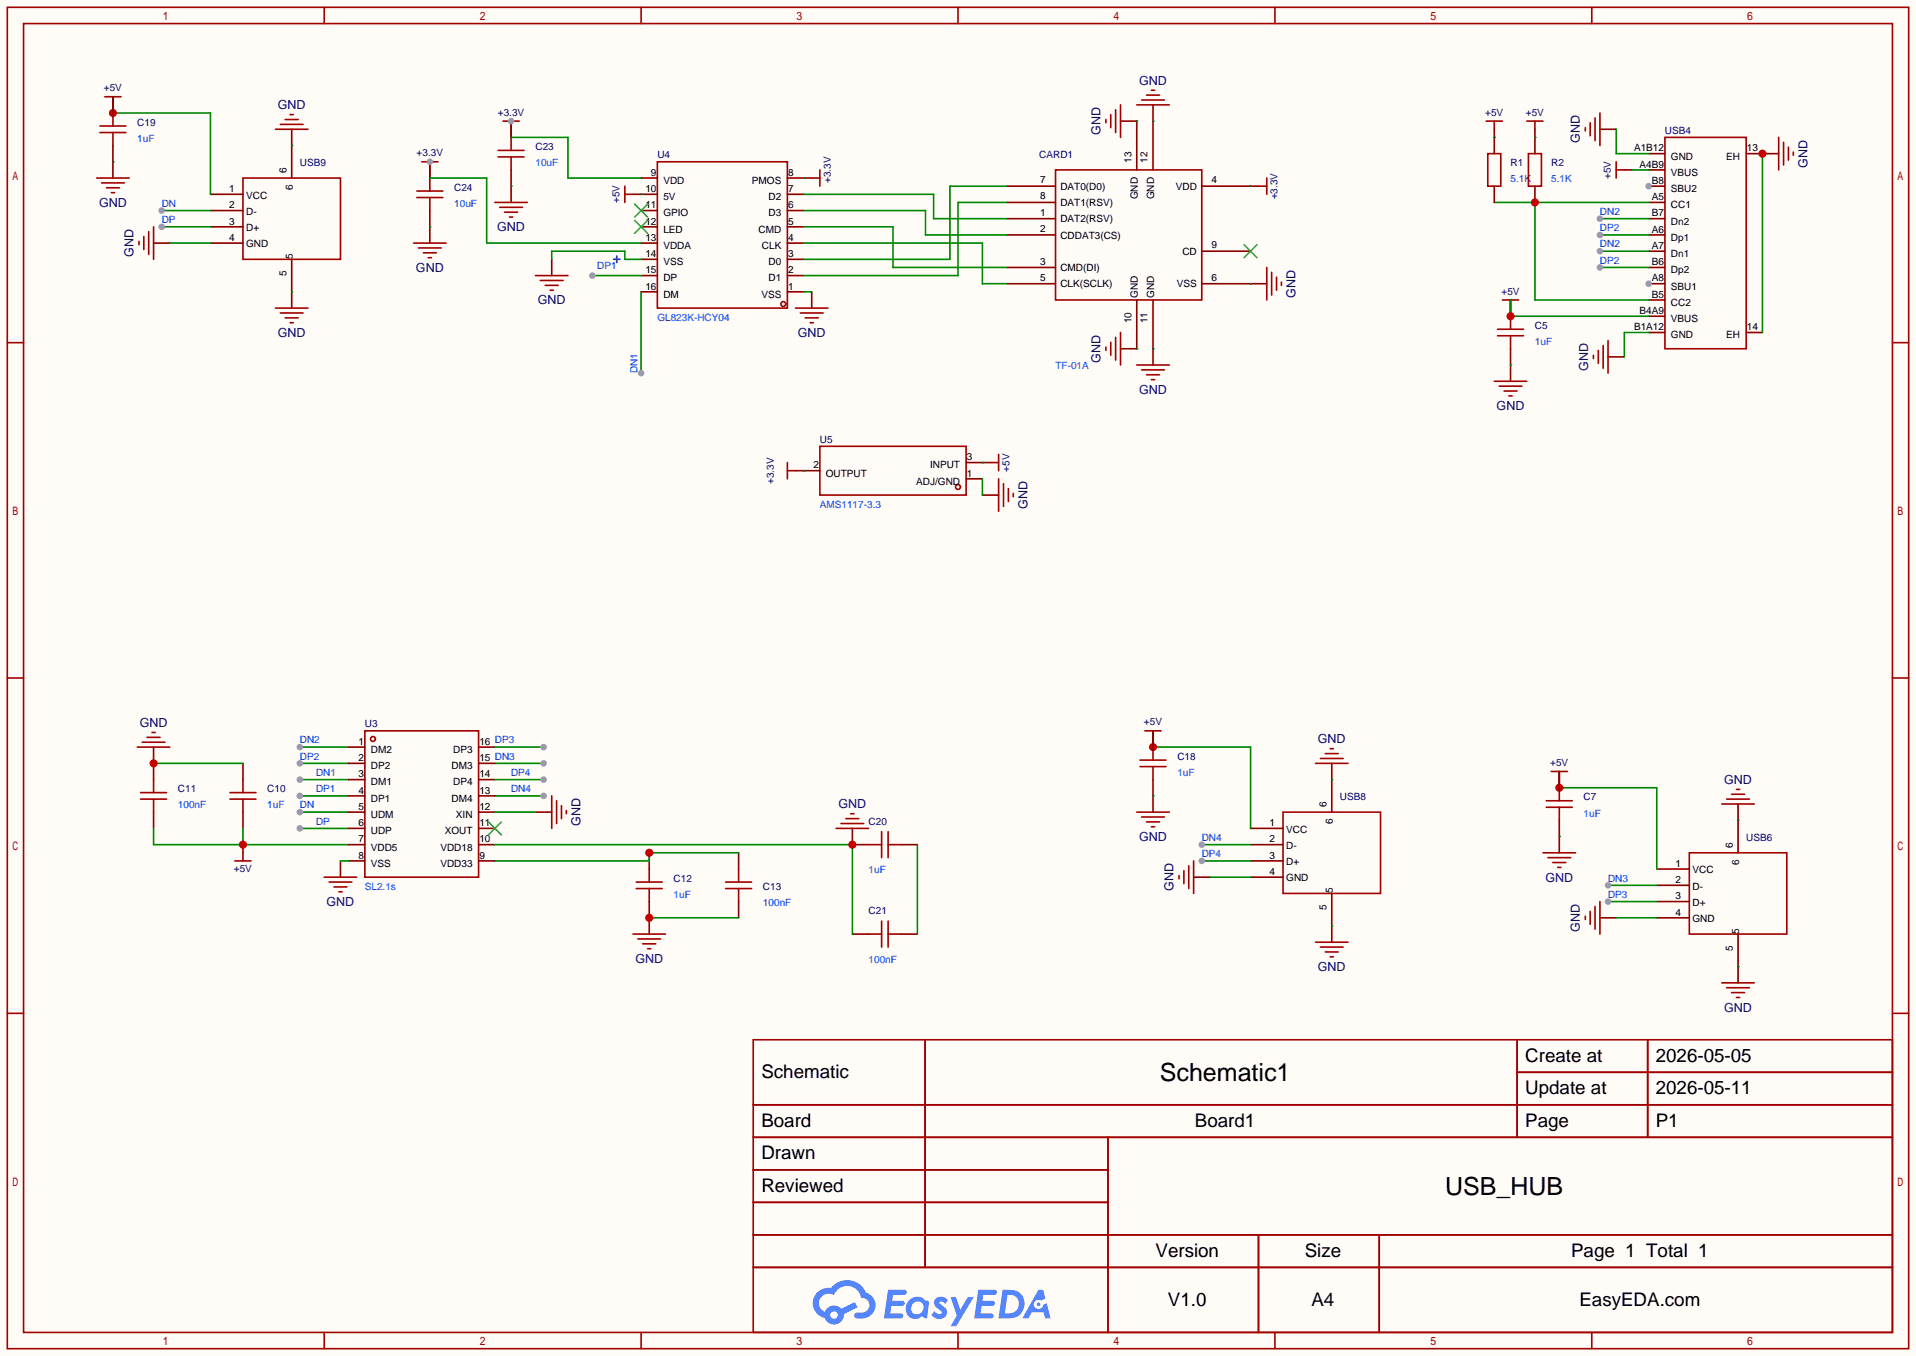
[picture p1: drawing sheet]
<svg xmlns="http://www.w3.org/2000/svg" width="299mm" height="212mm" viewBox="0 0 299 212" stroke-linecap="round" stroke-linejoin="round" font-family="sans-serif">
<path d="M0 0h299.5v211.8h-299.5z" fill="#fffcf7"/>
<g fill="none" stroke="#a10000" stroke-width=".25">
<path d="M1.1 1.1h297.2v209.6h-297.2zM3.7 3.7h292.1v204.5h-292.1zM50.7 1.1v2.6M100.2 1.1v2.6M149.7 1.1v2.6M199.3 1.1v2.6M248.8 1.1v2.6M1.1 53.5h2.6M295.8 53.5h2.5M1.1 105.9h2.6M295.8 105.9h2.5M1.1 158.3h2.6"/>
<path d="M295.8 158.3h2.5M117.7 162.4h178.1v45.8h-178.1zM117.7 172.6h178.1M117.7 177.7h178.1M144.6 162.4v35.6M173.2 177.7v30.5M237.1 162.4v15.3M237.1 167.5h58.7M257.5 162.4v15.3M117.7 182.8h55.5M117.7 192.9h178.1M117.7 187.8h55.5"/>
<path d="M117.7 198h178.1M196.7 192.9v15.3M215.6 192.9v15.3M50.7 208.2v2.5M100.2 208.2v2.5M149.7 208.2v2.5M199.3 208.2v2.5M248.8 208.2v2.5"/>
</g>
<g fill="#5487ff">
<path d="M146.3 202.8a1.3 1.3 0 0 1 1.8 .3l-.4 .6a.54 .54 0 0 0-.9-.2l.1 .1a2.32 2.32 0 0 1 1.1 1.4 1.36 1.36 0 0 1-1.1 1.1 1.36 1.36 0 0 1-1.4-.7l.6-.6a.7 .7 0 0 0 1.1 .3l-.1-.3a1.6 1.6 0 0 1-1.1-1.6z"/>
<path d="M148.6 202.7h.8l.7 1.9 1.2-1.9h.9l-2.7 4.5h-.9l.9-1.7z"/>
<path d="M138.8 201.5h1.6a1.31 1.31 0 0 1 1.3 .2 .4 .4 0 0 1-.4 .6h-1.7l-.2 .9h1.7a.4 .4 0 0 1 .3 .4 .4 .4 0 0 1-.4 .4h-1.7l-.1 1.2h.8a1.23 1.23 0 0 1 1.1 .2 .39 .39 0 0 1-.3 .6h-2.6z"/>
<path d="M152.9 201.5h1.6a1.32 1.32 0 0 1 1.3 .2 .39 .39 0 0 1-.4 .6h-1.7l-.2 .9h1.7a.4 .4 0 0 1 .3 .4 .4 .4 0 0 1-.4 .4h-1.7l-.1 1.2h.8a1.23 1.23 0 0 1 1.1 .2 .39 .39 0 0 1-.3 .6h-2.6z"/>
<path d="M162.3 201.5h.7l.4 1.3-.7 .4a.75 .75 0 0 0-1.1 .3 .75 .75 0 0 0 .5 1 .75 .75 0 0 0 1-.6l.5-.3 .6 2.4h-.8l-.3-1h-1.8l-.6 1h-.9z"/>
<path d="M156.7 201.5l-.6 4.5h1.4a2.27 2.27 0 0 0 2.5-1.7 2.27 2.27 0 0 0-1.3-2.7zM157.5 202.3a1.5 1.5 0 0 1 1.8 1.5 1.5 1.5 0 0 1-2 1.4h-.2z"/>
<path d="M142.1 203.1a1.62 1.62 0 0 0-.4 2.1 1.62 1.62 0 0 0 2.1 .7l.3-.3 .4 .3 .4 .1 .3-2.5-.2-.3h-.1a.57 .57 0 0 1-.6-.4 1.73 1.73 0 0 0-2.2 .3zM142.7 203.6a.96 .96 0 0 1 1.5 0 .96 .96 0 0 1-.2 1.5 .95 .95 0 0 1-1.4-.1 .95 .95 0 0 1 .1-1.4z"/>
<path d="M127.8 201.9a2.37 2.37 0 0 0 1.1 4 1.54 1.54 0 0 0 1.8 1 1.54 1.54 0 0 0 1.2-1.6l2.2-1.1-.5-.8-2.1 1.1a1.57 1.57 0 0 0-2.6 .4 1.5 1.5 0 0 1-.7-2.1 1.5 1.5 0 0 1 2.1-.5 2.23 2.23 0 0 1 2.3-1.4 2.23 2.23 0 0 1 2 1.8 1.16 1.16 0 0 1 1.3 1.1 1.16 1.16 0 0 1-1.1 1.3h-.7a.47 .47 0 0 0-.6 .3 .47 .47 0 0 0 .5 .6 2.23 2.23 0 0 0 2.2-.7 2.23 2.23 0 0 0 .4-2.3 2.16 2.16 0 0 0-1.3-1.1 3.2 3.2 0 0 0-5.4-.7h-.4a2.55 2.55 0 0 0-1.7 .7zM129.8 205.4a.58 .58 0 0 1 1.1 0 .58 .58 0 0 1-1.1 0z"/>
<circle cx="162.3" cy="203.8" r=".28"/>
</g>
<path d="M260.2 21.5h12.7v33h-12.7z" fill="none" stroke="#a10000" stroke-width=".25"/>
<path d="M257.7 24h2.5M257.7 26.5h2.5M257.7 29.1h2.5" fill="none" stroke="#870000" stroke-width=".25"/>
<circle cx="257.7" cy="29.1" r=".51" fill="#999"/>
<path d="M257.7 31.6h2.5M257.7 34.2h2.5M257.7 36.7h2.5M257.7 39.2h2.5M257.7 41.8h2.5M257.7 44.3h2.5" fill="none" stroke="#870000" stroke-width=".25"/>
<circle cx="257.7" cy="44.3" r=".51" fill="#999"/>
<path d="M272.9 24h2.6M257.7 46.9h2.5M257.7 49.4h2.5M257.7 51.9h2.5M272.9 51.9h2.6M259 138.3h5M259 135.8h5M271.7 128.1v5.1M259 143.4h5M259 140.8h5M271.7 145.9v5.1" fill="none" stroke="#870000" stroke-width=".25"/>
<path d="M264 133.2h15.3v12.7h-15.3z" fill="none" stroke="#a10000" stroke-width=".25"/>
<path d="M46.9 129.4h7.6" fill="none" stroke="#008700" stroke-width=".25"/>
<circle cx="46.9" cy="129.4" r=".51" fill="#999"/>
<path d="M46.9 126.9h7.6" fill="none" stroke="#008700" stroke-width=".25"/>
<circle cx="46.9" cy="126.9" r=".51" fill="#999"/>
<path d="M77.3 124.3h7.7" fill="none" stroke="#008700" stroke-width=".25"/>
<circle cx="85" cy="124.3" r=".51" fill="#999"/>
<path d="M46.9 121.8h7.6" fill="none" stroke="#008700" stroke-width=".25"/>
<circle cx="46.9" cy="121.8" r=".51" fill="#999"/>
<path d="M46.9 124.3h7.6" fill="none" stroke="#008700" stroke-width=".25"/>
<circle cx="46.9" cy="124.3" r=".51" fill="#999"/>
<path d="M77.3 119.3h7.7" fill="none" stroke="#008700" stroke-width=".25"/>
<circle cx="85" cy="119.3" r=".51" fill="#999"/>
<path d="M46.9 116.7h7.6" fill="none" stroke="#008700" stroke-width=".25"/>
<circle cx="46.9" cy="116.7" r=".51" fill="#999"/>
<path d="M46.9 119.3h7.6" fill="none" stroke="#008700" stroke-width=".25"/>
<circle cx="46.9" cy="119.3" r=".51" fill="#999"/>
<path d="M250.1 41.8h7.6" fill="none" stroke="#008700" stroke-width=".25"/>
<circle cx="250.1" cy="41.8" r=".51" fill="#999"/>
<path d="M250.1 39.2h7.6" fill="none" stroke="#008700" stroke-width=".25"/>
<circle cx="250.1" cy="39.2" r=".51" fill="#999"/>
<path d="M250.1 36.7h7.6" fill="none" stroke="#008700" stroke-width=".25"/>
<circle cx="250.1" cy="36.7" r=".51" fill="#999"/>
<path d="M250.1 34.2h7.6" fill="none" stroke="#008700" stroke-width=".25"/>
<circle cx="250.1" cy="34.2" r=".51" fill="#999"/>
<path d="M251.3 140.8h7.7" fill="none" stroke="#008700" stroke-width=".25"/>
<circle cx="251.3" cy="140.8" r=".51" fill="#999"/>
<path d="M251.3 138.3h7.7" fill="none" stroke="#008700" stroke-width=".25"/>
<circle cx="251.3" cy="138.3" r=".51" fill="#999"/>
<path d="M250.1 20.2h2.5M275.5 24h2.5M251.3 55.8h2.6" fill="none" stroke="#870000" stroke-width=".25"/>
<path d="M247.8 19.9v.5M248.5 19.2v2M249.3 18.4v3.6M250.1 17.7v5M249 55.5v.5M249.8 54.7v2.1M250.6 54v3.5M251.3 53.2v5.1" fill="none" stroke="#a10000" stroke-width=".25"/>
<path d="M252.6 20.2v3.8h5.1M275.5 24v27.9M257.7 51.9h-3.8v3.9" fill="none" stroke="#008700" stroke-width=".25"/>
<circle cx="275.5" cy="24" r=".63" fill="#c00"/>
<g fill="none" stroke="#a10000" stroke-width=".25">
<path d="M252.6 25.3v2.5M252.6 26.5h1.3M278 21.5v5M278.8 22.2v3.6M279.5 23v2M280.3 23.7v.6M234.1 51.4h4M234.1 52.5h4M234.8 46.9h2.6M236.1 46.9v1.2M236.1 49.4v2M236.1 52.5v2"/>
<path d="M247.8 143.1v.5M248.5 142.4v2M249.3 141.6v3.6M250.1 140.8v5.1"/>
</g>
<path d="M253.9 26.5h1.2M236.1 46.9v2.5M236.1 54.5v2.5M250.1 143.4h2.5" fill="none" stroke="#870000" stroke-width=".25"/>
<path d="M255.1 26.5h2.6M236.1 46.9v2.5h21.6M252.6 143.4h6.4" fill="none" stroke="#008700" stroke-width=".25"/>
<circle cx="236.1" cy="49.4" r=".63" fill="#c00"/>
<path d="M233.6 20.2v1.3M239.9 20.2v1.3M236.1 57v2.6M243.7 121.8v1.3M271.7 125.6v2.5M271.7 151v2.5" fill="none" stroke="#870000" stroke-width=".25"/>
<g fill="none" stroke="#a10000" stroke-width=".25">
<path d="M232.3 18.9h2.5M233.6 18.9v1.3M238.6 18.9h2.6M239.9 18.9v1.3M233.6 59.6h5M234.3 60.3h3.6M235.1 61.1h2M235.8 61.8h.5M269.1 125.6h5.1M269.9 124.8h3.5M270.6 124.1h2.1M271.4 123.3h.5"/>
<path d="M269.1 153.5h5.1M269.9 154.3h3.5M270.6 155.1h2.1M271.4 155.8h.5"/>
</g>
<path d="M233.6 31.6h24.1M239.9 31.6v15.3h17.8M236.1 57h.1M243.7 120.5v2.6h15.3v12.7M271.7 128.1h.1M271.7 151h.1" fill="none" stroke="#008700" stroke-width=".25"/>
<circle cx="243.7" cy="123.1" r=".63" fill="#c00"/>
<g fill="none" stroke="#a10000" stroke-width=".25">
<path d="M21.5 116.7h5M22.2 116h3.6M23 115.2h2M23.7 114.4h.6M22 124.8h4M22 123.8h4M24 121.8v2M24 124.8v2.1M35.9 124.8h4.1M35.9 123.8h4.1M38 121.8v2M38 124.8v2.1"/>
<path d="M241.2 133.2h5.1M241.7 125.1h4M241.7 126.1h4M241.9 134h3.6M242.4 120.5h2.6M242.7 134.7h2M243.5 135.5h.5M243.7 120.5v1.3M243.7 123.1v2M243.7 126.1v2"/>
</g>
<path d="M24 116.7v5.1M38 119.3v2.5M24 126.9v2.5M38 126.9v2.5M243.7 120.5v2.6M243.7 128.1v5.1" fill="none" stroke="#870000" stroke-width=".25"/>
<path d="M24 119.3h14M243.7 130.7h.1" fill="none" stroke="#008700" stroke-width=".25"/>
<circle cx="24" cy="119.3" r=".63" fill="#c00"/>
<path d="M101.5 133.2v2.6M115.4 133.2v2.6M101.5 140.8v5.1M115.4 140.8v2.6" fill="none" stroke="#870000" stroke-width=".25"/>
<path d="M99.4 137.8h4.1M99.4 138.8h4.1M101.5 135.8v2M101.5 138.8v2M113.4 137.8h4.1M113.4 138.8h4.1M115.4 135.8v2M115.4 138.8v2M98.9 145.9h5.1M99.7 146.7h3.6M100.5 147.4h2M101.2 148.2h.5" fill="none" stroke="#a10000" stroke-width=".25"/>
<path d="M101.5 143.4h13.9" fill="none" stroke="#008700" stroke-width=".25"/>
<circle cx="101.5" cy="143.4" r=".63" fill="#c00"/>
<path d="M24 129.4v2.6h30.5M38 129.4v2.6M187.8 134.5h7.7" fill="none" stroke="#008700" stroke-width=".25"/>
<path d="M195.5 137h5M195.5 134.5h5M195.5 132h5M195.5 129.4h5M208.2 121.8v5.1M208.2 139.6v5.1" fill="none" stroke="#870000" stroke-width=".25"/>
<path d="M200.5 126.9h15.3v12.7h-15.3z" fill="none" stroke="#a10000" stroke-width=".25"/>
<circle cx="187.8" cy="134.5" r=".51" fill="#999"/>
<path d="M187.8 132h7.7" fill="none" stroke="#008700" stroke-width=".25"/>
<circle cx="187.8" cy="132" r=".51" fill="#999"/>
<path d="M180.2 115.4v1.3M208.2 119.3v2.5M186.6 137h2.5M208.2 144.7v2.5" fill="none" stroke="#870000" stroke-width=".25"/>
<path d="M205.6 119.3h5.1M206.4 118.5h3.5M207.1 117.7h2.1M207.9 117h.5M184.3 136.8v.5M185 136v2M185.8 135.3v3.5M186.6 134.5v5.1M205.6 147.2h5.1M206.4 148h3.5M207.1 148.7h2.1M207.9 149.5h.5" fill="none" stroke="#a10000" stroke-width=".25"/>
<path d="M180.2 114.2v2.5h15.3v12.7M189.1 137h6.4M208.2 121.8h.1M208.2 144.7h.1" fill="none" stroke="#008700" stroke-width=".25"/>
<circle cx="180.2" cy="116.7" r=".63" fill="#c00"/>
<path d="M38 27.8h15.2v12.7h-15.2zM178.2 118.7h4M178.2 119.8h4M178.9 114.2h2.6M180.2 114.2v1.2M180.2 116.7v2M180.2 119.8v2M177.7 126.9h5.1M178.4 127.6h3.6M179.2 128.4h2M180 129.2h.5" fill="none" stroke="#a10000" stroke-width=".25"/>
<path d="M32.9 38h5.1M32.9 35.4h5.1M32.9 32.9h5.1M32.9 30.4h5.1M45.6 22.7v5.1M45.6 40.5v5.1M180.2 114.2v2.5M180.2 121.8v5.1" fill="none" stroke="#870000" stroke-width=".25"/>
<path d="M25.3 35.4h7.6M180.2 124.3h.1" fill="none" stroke="#008700" stroke-width=".25"/>
<circle cx="25.3" cy="35.4" r=".51" fill="#999"/>
<path d="M25.3 32.9h7.6" fill="none" stroke="#008700" stroke-width=".25"/>
<circle cx="25.3" cy="32.9" r=".51" fill="#999"/>
<path d="M17.7 16.4v1.3M24 38h2.5M45.6 20.2v2.5M45.6 45.6v2.5" fill="none" stroke="#870000" stroke-width=".25"/>
<path d="M43.8 19.4h3.6M44.6 18.7h2M45.3 17.9h.5M21.7 37.7v.5M22.5 37v2M23.2 36.2v3.6M24 35.4v5.1M43.1 20.2h5M43.1 48.1h5M43.8 48.9h3.6M44.6 49.7h2M45.3 50.4h.5" fill="none" stroke="#a10000" stroke-width=".25"/>
<path d="M17.7 15.1v2.6h15.2v12.7M26.5 38h6.4M45.6 22.7h.1M45.6 45.6h.1" fill="none" stroke="#008700" stroke-width=".25"/>
<circle cx="17.7" cy="17.7" r=".63" fill="#c00"/>
<g fill="none" stroke="#a10000" stroke-width=".25">
<path d="M15.6 19.7h4.1M16.4 15.1h2.5M17.7 15.1v1.3M17.7 17.7v2M15.1 27.8h5.1M15.6 20.7h4.1M15.9 28.6h3.5M16.6 29.3h2.1M17.4 30.1h.5M17.7 20.7v2M57 114.2h17.8v22.8h-17.8z"/>
<circle cx="58.3" cy="115.4" r=".38"/>
</g>
<g fill="none" stroke="#870000" stroke-width=".25">
<path d="M17.7 15.1v2.6M17.7 22.7v5.1M54.5 116.7h2.5M54.5 119.3h2.5M74.8 116.7h2.5M74.8 119.3h2.5M38 132v1.2M54.5 121.8h2.5M54.5 124.3h2.5M54.5 126.9h2.5M54.5 129.4h2.5M54.5 132h2.5"/>
<path d="M54.5 134.5h2.5M74.8 121.8h2.5M74.8 124.3h2.5M74.8 126.9h2.5M74.8 129.4h2.5M74.8 132h2.5M74.8 134.5h2.5"/>
</g>
<path d="M17.7 25.3h.1" fill="none" stroke="#008700" stroke-width=".25"/>
<path d="M76.3 128.4l2.1 2M78.4 128.4l-2.1 2" fill="none" stroke="#3c3" stroke-width=".25"/>
<circle cx="38" cy="132" r=".63" fill="#c00"/>
<g fill="none" stroke="#a10000" stroke-width=".25">
<path d="M36.7 134.5h2.5M38 133.2v1.3M50.7 137h5.1M51.4 137.8h3.6M52.2 138.6h2M53 139.3h.5M130.7 129.4h5.1M131.4 128.7h3.6M132.2 127.9h2M133 127.1h.5M135.8 132h2M137.8 129.9v4.1"/>
<path d="M138.8 129.9v4.1M138.8 132h2M135.8 145.9h2M137.8 143.9v4.1M138.8 143.9v4.1M138.8 145.9h2"/>
</g>
<path d="M53.2 134.5v2.5M133.2 129.4v2.6h2.6M140.8 132h2.6M133.2 145.9h2.6M140.8 145.9h2.6" fill="none" stroke="#870000" stroke-width=".25"/>
<path d="M53.2 134.5h1.3M77.3 132h55.9v13.9M143.4 132v13.9" fill="none" stroke="#008700" stroke-width=".25"/>
<circle cx="133.2" cy="132" r=".63" fill="#c00"/>
<path d="M115.4 133.2h-13.9v1.3h-24.2" fill="none" stroke="#008700" stroke-width=".25"/>
<circle cx="101.5" cy="133.2" r=".63" fill="#c00"/>
<path d="M83.7 126.9h2.5" fill="none" stroke="#870000" stroke-width=".25"/>
<path d="M86.2 124.3v5.1M87 125.1v3.6M87.8 125.9v2M88.5 126.6v.5" fill="none" stroke="#a10000" stroke-width=".25"/>
<path d="M77.3 116.7h7.7M77.3 126.9h6.4" fill="none" stroke="#008700" stroke-width=".25"/>
<circle cx="85" cy="116.7" r=".51" fill="#999"/>
<path d="M77.3 121.8h7.7" fill="none" stroke="#008700" stroke-width=".25"/>
<circle cx="85" cy="121.8" r=".51" fill="#999"/>
<g fill="none" stroke="#a10000" stroke-width=".25">
<path d="M102.7 25.3h20.4v22.8h-20.4zM165 26.5h22.8v20.4h-22.8zM123.1 72.3v2.5M123.1 73.5h1.2M128.1 69.7h22.9v7.6h-22.9zM154.8 72.3h1.3M156.1 71v2.5M156.1 74.8v5.1M156.8 75.6v3.5M157.6 76.3v2.1M158.4 77.1v.5"/>
<circle cx="122.4" cy="47.5" r=".38"/>
<circle cx="149.7" cy="76.1" r=".38"/>
</g>
<g fill="none" stroke="#870000" stroke-width=".25">
<path d="M177.7 18.9v7.6M180.2 18.9v7.6M100.2 38h2.5M100.2 35.4h2.5M100.2 32.9h2.5M100.2 30.4h2.5M100.2 27.8h2.5M123.1 38h2.5M123.1 35.4h2.5M123.1 32.9h2.5M123.1 30.4h2.5M123.1 27.8h2.5"/>
<path d="M157.4 34.2h7.6M157.4 36.7h7.6M157.4 29.1h7.6M157.4 31.6h7.6M187.8 29.1h7.7M187.8 39.2h7.7M100.2 45.6h2.5M100.2 43.1h2.5M100.2 40.5h2.5M123.1 45.6h2.5M123.1 43.1h2.5M123.1 40.5h2.5"/>
<path d="M157.4 41.8h7.6M157.4 44.3h7.6M177.7 46.9v7.6M180.2 46.9v7.6M187.8 44.3h7.7M124.3 73.5h3.8M151 74.8h2.5M151 72.3h3.8M153.5 77.3h2.6"/>
</g>
<path d="M99.2 31.9l2 2M99.2 34.4l2 2M101.2 31.9l-2 2M101.2 34.4l-2 2M194.4 38.2l2.1 2.1M196.5 38.2l-2.1 2.1" fill="none" stroke="#3c3" stroke-width=".25"/>
<path d="M92.6 43.1h7.6M125.6 73.5h.1M153.5 72.3h.1M153.5 74.8v2.5" fill="none" stroke="#008700" stroke-width=".25"/>
<circle cx="92.6" cy="43.1" r=".51" fill="#999"/>
<path d="M100.2 45.6v12.7" fill="none" stroke="#008700" stroke-width=".25"/>
<circle cx="100.2" cy="58.3" r=".51" fill="#999"/>
<path d="M125.6 30.4h20.3v3.8h11.5M125.6 38h27.9v6.3h3.9M125.6 32.9h19.1v3.8h12.7M125.6 35.4h14v6.4h17.8M157.4 29.1h-8.9v11.4h-22.9M157.4 31.6h-7.7v11.5h-24.1" fill="none" stroke="#008700" stroke-width=".25"/>
<path d="M79.9 18.9v2.6" fill="none" stroke="#870000" stroke-width=".25"/>
<path d="M78.6 18.9h2.6M79.9 18.9v1.3" fill="none" stroke="#a10000" stroke-width=".25"/>
<circle cx="79.9" cy="18.9" r=".51" fill="#999"/>
<path d="M67.2 25.3v2.5M79.9 26.5v5.1" fill="none" stroke="#870000" stroke-width=".25"/>
<path d="M65.9 25.3h2.6M67.2 25.3v1.2M77.3 31.6h5.1M77.9 23.5h4M77.9 24.5h4M78.1 32.4h3.6M78.9 33.1h2M79.6 33.9h.5M79.9 21.5v2M79.9 24.5v2" fill="none" stroke="#a10000" stroke-width=".25"/>
<path d="M79.9 29.1h.1M79.9 21.5h8.9v6.3h11.4" fill="none" stroke="#008700" stroke-width=".25"/>
<circle cx="67.2" cy="25.3" r=".51" fill="#999"/>
<g fill="none" stroke="#870000" stroke-width=".25">
<path d="M175.1 18.9h2.6M180.2 16.4v2.5M67.2 32.9v5.1M98.9 30.4h1.3M125.6 27.8h1.3M195.5 29.1h1.2M233.6 21.5v2.5M233.6 29.1v2.5M239.9 21.5v2.5M239.9 29.1v2.5M86.2 40.5v2.6M126.9 45.6v2.5"/>
<path d="M175.1 54.5h2.6M180.2 54.5v2.5M195.5 44.3h2.5"/>
</g>
<g fill="none" stroke="#a10000" stroke-width=".25">
<path d="M172.8 18.7v.5M173.6 17.9v2M174.4 17.1v3.6M175.1 16.4v5.1M177.7 16.4h5.1M178.4 15.6h3.6M179.2 14.9h2M180 14.1h.5M64.6 38h5.1M65.2 29.8h4M65.2 30.9h4M65.4 38.7h3.6"/>
<path d="M66.2 39.5h2M67.2 27.8v2M67.2 30.9v2M97.7 29.1v2.5M97.7 30.4h1.2M126.9 27.8h1.2M128.1 26.5v2.6M196.7 29.1h1.3M198 27.8v2.6M232.5 24h2.1v5.1h-2.1zM238.9 24h2v5.1h-2zM66.9 40.3h.5"/>
<path d="M83.7 43.1h5.1M84.5 43.8h3.5M85.2 44.6h2M86 45.3h.5M124.3 48.1h5.1M125.1 48.9h3.6M125.9 49.7h2M126.6 50.4h.5M172.8 54.2v.5M173.6 53.5v2M174.4 52.7v3.6M175.1 51.9v5.1"/>
<path d="M177.7 57h5.1M178.4 57.8h3.6M179.2 58.5h2M180 59.3h.5M198 41.8v5.1M198.8 42.5v3.6M199.5 43.3v2M200.3 44.1v.5"/>
</g>
<g fill="none" stroke="#008700" stroke-width=".25">
<path d="M177.7 18.9h.1M180.2 18.9h.1M67.2 35.4h.1M67.2 27.8h8.9v10.2h24.1M100.2 30.4h.1M125.6 27.8h.1M195.5 29.1h.1M233.6 21.5h.1M86.2 40.5v-1.3h11.5v1.3h2.5M125.6 45.6h1.3M177.7 54.5h.1M180.2 54.5h.1"/>
<path d="M195.5 44.3h.1"/>
</g>
<path d="M95.9 40.5h1M96.4 40v1" fill="none" stroke="#00f" stroke-width=".25"/>
<circle cx="239.9" cy="31.6" r=".63" fill="#c00"/>
<path d="M239.9 21.5h.1" fill="none" stroke="#008700" stroke-width=".25"/>
<g font-size="3.9">
<text x="181.3" y="168.9">Schematic1</text>
<text x="225.9" y="186.7">USB_HUB</text>
</g>
<g font-size="2.9">
<text x="238.4" y="165.9">Create at</text>
<text x="258.8" y="165.9">2026-05-05</text>
<text x="119" y="168.4">Schematic</text>
<text x="238.4" y="170.9">Update at</text>
<text x="258.8" y="170.9">2026-05-11</text>
<text x="119" y="176">Board</text>
<text x="186.8" y="176">Board1</text>
<text x="238.4" y="176">Page</text>
<text x="258.8" y="176">P1</text>
<text x="119" y="181.1">Drawn</text>
<text x="119" y="186.2">Reviewed</text>
<text x="180.6" y="196.3">Version</text>
<text x="203.9" y="196.3">Size</text>
<text x="245.6" y="196.3">Page 1 Total 1</text>
<text x="182.6" y="204">V1.0</text>
<text x="205" y="204">A4</text>
<text x="246.9" y="204">EasyEDA.com</text>
</g>
<g font-size="2" fill="#000080">
<text x="43.4" y="17.1">GND</text>
<text x="178" y="13.3">GND</text>
<text x="172" y="21.1" transform="rotate(-90 172 21.1)">GND</text>
<text x="246.9" y="22.4" transform="rotate(-90 246.9 22.4)">GND</text>
<text x="282.5" y="26.2" transform="rotate(-90 282.5 26.2)">GND</text>
<text x="15.5" y="32.3">GND</text>
<text x="20.9" y="40.1" transform="rotate(-90 20.9 40.1)">GND</text>
<text x="77.7" y="36.1">GND</text>
<text x="65" y="42.5">GND</text>
<text x="84.1" y="47.5">GND</text>
<text x="202.5" y="46.5" transform="rotate(-90 202.5 46.5)">GND</text>
<text x="43.4" y="52.6">GND</text>
<text x="124.7" y="52.6">GND</text>
<text x="172" y="56.7" transform="rotate(-90 172 56.7)">GND</text>
<text x="248.2" y="57.9" transform="rotate(-90 248.2 57.9)">GND</text>
<text x="178" y="61.5">GND</text>
<text x="233.9" y="64.1">GND</text>
<text x="160.6" y="79.5" transform="rotate(-90 160.6 79.5)">GND</text>
<text x="21.8" y="113.6">GND</text>
<text x="206" y="116.1">GND</text>
<text x="269.5" y="122.5">GND</text>
<text x="90.7" y="129" transform="rotate(-90 90.7 129)">GND</text>
<text x="131.1" y="126.3">GND</text>
<text x="178" y="131.4">GND</text>
<text x="241.5" y="137.7">GND</text>
<text x="51" y="141.5">GND</text>
<text x="183.4" y="139.2" transform="rotate(-90 183.4 139.2)">GND</text>
<text x="246.9" y="145.6" transform="rotate(-90 246.9 145.6)">GND</text>
<text x="99.3" y="150.4">GND</text>
<text x="206" y="151.7">GND</text>
<text x="269.5" y="158">GND</text>
</g>
<g font-size="1.6" fill="#000080">
<text x="16.2" y="14.3">+5V</text>
<text x="21.5" y="19.6">C19</text>
<text x="77.8" y="18.1">+3.3V</text>
<text x="83.7" y="23.4">C23</text>
<text x="232.1" y="18.1">+5V</text>
<text x="238.5" y="18.1">+5V</text>
<text x="260.2" y="20.9">USB4</text>
<text x="46.9" y="26">USB9</text>
<text x="65.1" y="24.4">+3.3V</text>
<text x="71" y="29.8">C24</text>
<text x="102.7" y="24.7">U4</text>
<text x="129.8" y="28.6" transform="rotate(-90 129.8 28.6)">+3.3V</text>
<text x="162.4" y="24.7">CARD1</text>
<text x="236.1" y="26">R1</text>
<text x="242.4" y="26">R2</text>
<text x="251.8" y="28" transform="rotate(-90 251.8 28)">+5V</text>
<text x="96.8" y="31.8" transform="rotate(-90 96.8 31.8)">+5V</text>
<text x="199.7" y="31.1" transform="rotate(-90 199.7 31.1)">+3.3V</text>
<text x="234.7" y="46">+5V</text>
<text x="239.9" y="51.4">C5</text>
<text x="128.1" y="69.1">U5</text>
<text x="121" y="75.6" transform="rotate(-90 121 75.6)">+3.3V</text>
<text x="157.8" y="73.7" transform="rotate(-90 157.8 73.7)">+5V</text>
<text x="57" y="113.6">U3</text>
<text x="178.8" y="113.3">+5V</text>
<text x="184" y="118.7">C18</text>
<text x="242.3" y="119.7">+5V</text>
<text x="27.8" y="123.7">C11</text>
<text x="41.8" y="123.7">C10</text>
<text x="209.4" y="125">USB8</text>
<text x="247.5" y="125">C7</text>
<text x="135.8" y="128.8">C20</text>
<text x="272.9" y="131.4">USB6</text>
<text x="36.6" y="136.2">+5V</text>
<text x="105.3" y="137.7">C12</text>
<text x="119.3" y="139">C13</text>
<text x="135.8" y="142.8">C21</text>
</g>
<g font-size="1.6" fill="#00f">
<text x="21.5" y="22.1">1uF</text>
<text x="83.7" y="26">10uF</text>
<text x="236.1" y="28.5">5.1K</text>
<text x="242.4" y="28.5">5.1K</text>
<text x="25.3" y="34.8">DP</text>
<text x="25.3" y="32.3">DN</text>
<text x="71" y="32.3">10uF</text>
<text x="250.1" y="33.6">DN2</text>
<text x="93.4" y="42">DP1</text>
<text x="250.1" y="41.2">DP2</text>
<text x="250.1" y="38.7">DN2</text>
<text x="250.1" y="36.1">DP2</text>
<text x="102.7" y="50.1">GL823K-HCY04</text>
<text x="239.9" y="53.9">1uF</text>
<text x="99.6" y="58.3" transform="rotate(-90 99.6 58.3)">DN1</text>
<text x="165" y="57.7">TF-01A</text>
<text x="128.1" y="79.3">AMS1117-3.3</text>
<text x="46.9" y="116.1">DN2</text>
<text x="46.9" y="118.7">DP2</text>
<text x="49.4" y="121.2">DN1</text>
<text x="49.4" y="123.7">DP1</text>
<text x="79.9" y="123.7">DN4</text>
<text x="79.9" y="121.2">DP4</text>
<text x="184" y="121.2">1uF</text>
<text x="27.8" y="126.3">100nF</text>
<text x="41.8" y="126.3">1uF</text>
<text x="46.9" y="126.3">DN</text>
<text x="49.4" y="128.8">DP</text>
<text x="187.8" y="131.4">DN4</text>
<text x="247.5" y="127.6">1uF</text>
<text x="135.8" y="136.4">1uF</text>
<text x="187.8" y="133.9">DP4</text>
<text x="251.3" y="137.7">DN3</text>
<text x="57" y="139">SL2.1s</text>
<text x="105.3" y="140.3">1uF</text>
<text x="119.3" y="141.5">100nF</text>
<text x="251.3" y="140.3">DP3</text>
<text x="135.8" y="150.4">100nF</text>
</g>
<g font-size="1.6">
<text x="255.4" y="23.7">A1B12</text>
<text x="273" y="23.7">13</text>
<text x="44.8" y="27" transform="rotate(-90 44.8 27)">6</text>
<text x="45.8" y="29.7" transform="rotate(-90 45.8 29.7)">6</text>
<text x="101.7" y="27.5">9</text>
<text x="103.7" y="28.7">VDD</text>
<text x="117.5" y="28.7">PMOS</text>
<text x="123.2" y="27.5">8</text>
<text x="162.6" y="28.6">7</text>
<text x="165.7" y="29.6">DAT0(D0)</text>
<text x="176.8" y="25.4" transform="rotate(-90 176.8 25.4)">13</text>
<text x="179.4" y="25.4" transform="rotate(-90 179.4 25.4)">12</text>
<text x="183.8" y="29.6">VDD</text>
<text x="189.4" y="28.6">4</text>
<text x="256.3" y="26.2">A4B9</text>
<text x="258.2" y="28.7">B8</text>
<text x="261.2" y="24.9">GND</text>
<text x="261.2" y="27.5">VBUS</text>
<text x="269.8" y="24.9">EH</text>
<text x="35.8" y="35.1">3</text>
<text x="35.8" y="32.5">2</text>
<text x="35.8" y="30">1</text>
<text x="38.5" y="33.6">D-</text>
<text x="38.5" y="31">VCC</text>
<text x="100.9" y="30">10</text>
<text x="100.9" y="32.5">11</text>
<text x="100.9" y="35.1">12</text>
<text x="103.7" y="31.3">5V</text>
<text x="103.7" y="33.8">GPIO</text>
<text x="120.1" y="33.8">D3</text>
<text x="120.1" y="31.3">D2</text>
<text x="123.2" y="35.1">5</text>
<text x="123.2" y="32.5">6</text>
<text x="123.2" y="30">7</text>
<text x="162.6" y="33.7">1</text>
<text x="162.6" y="31.2">8</text>
<text x="165.7" y="34.7">DAT2(RSV)</text>
<text x="165.7" y="32.2">DAT1(RSV)</text>
<text x="177.8" y="31.2" transform="rotate(-90 177.8 31.2)">GND</text>
<text x="180.4" y="31.2" transform="rotate(-90 180.4 31.2)">GND</text>
<text x="258.2" y="31.3">A5</text>
<text x="258.2" y="33.8">B7</text>
<text x="261.2" y="30">SBU2</text>
<text x="261.2" y="32.5">CC1</text>
<text x="261.2" y="35.1">Dn2</text>
<text x="35.8" y="37.6">4</text>
<text x="38.5" y="38.6">GND</text>
<text x="38.5" y="36.1">D+</text>
<text x="45.8" y="40.5" transform="rotate(-90 45.8 40.5)">5</text>
<text x="100.9" y="37.6">13</text>
<text x="100.9" y="40.2">14</text>
<text x="103.7" y="36.4">LED</text>
<text x="103.7" y="38.9">VDDA</text>
<text x="103.7" y="41.4">VSS</text>
<text x="118.6" y="36.4">CMD</text>
<text x="119.1" y="38.9">CLK</text>
<text x="120.1" y="41.4">D0</text>
<text x="123.2" y="40.2">3</text>
<text x="123.2" y="37.6">4</text>
<text x="162.6" y="36.2">2</text>
<text x="162.6" y="41.3">3</text>
<text x="165.7" y="37.3">CDDAT3(CS)</text>
<text x="184.8" y="39.8">CD</text>
<text x="189.4" y="38.8">9</text>
<text x="258.2" y="36.4">A6</text>
<text x="258.2" y="38.9">A7</text>
<text x="258.2" y="41.4">B6</text>
<text x="261.2" y="37.6">Dp1</text>
<text x="261.2" y="40.2">Dn1</text>
<text x="44.8" y="43.1" transform="rotate(-90 44.8 43.1)">5</text>
<text x="100.9" y="42.7">15</text>
<text x="100.9" y="45.2">16</text>
<text x="103.7" y="44">DP</text>
<text x="103.7" y="46.5">DM</text>
<text x="119" y="46.5">VSS</text>
<text x="120.1" y="44">D1</text>
<text x="123.2" y="45.2">1</text>
<text x="123.2" y="42.7">2</text>
<text x="162.6" y="43.9">5</text>
<text x="165.7" y="42.3">CMD(DI)</text>
<text x="165.7" y="44.9">CLK(SCLK)</text>
<text x="177.8" y="46.5" transform="rotate(-90 177.8 46.5)">GND</text>
<text x="180.4" y="46.5" transform="rotate(-90 180.4 46.5)">GND</text>
<text x="183.9" y="44.9">VSS</text>
<text x="189.4" y="43.9">6</text>
<text x="258.2" y="44">A8</text>
<text x="258.2" y="46.5">B5</text>
<text x="261.2" y="42.7">Dp2</text>
<text x="261.2" y="45.2">SBU1</text>
<text x="261.2" y="47.8">CC2</text>
<text x="176.8" y="50.5" transform="rotate(-90 176.8 50.5)">10</text>
<text x="179.4" y="50.5" transform="rotate(-90 179.4 50.5)">11</text>
<text x="255.4" y="51.6">B1A12</text>
<text x="256.3" y="49.1">B4A9</text>
<text x="261.2" y="50.3">VBUS</text>
<text x="261.2" y="52.9">GND</text>
<text x="269.8" y="52.9">EH</text>
<text x="273" y="51.6">14</text>
<text x="151.1" y="71.9">3</text>
<text x="127.1" y="73.2">2</text>
<text x="129.1" y="74.5">OUTPUT</text>
<text x="143.2" y="75.7">ADJ/GND</text>
<text x="145.4" y="73.2">INPUT</text>
<text x="151.1" y="74.5">1</text>
<text x="56" y="116.4">1</text>
<text x="56" y="118.9">2</text>
<text x="58" y="117.6">DM2</text>
<text x="70.8" y="117.6">DP3</text>
<text x="74.9" y="118.9">15 DN3</text>
<text x="74.9" y="116.4">16 DP3</text>
<text x="56" y="121.4">3</text>
<text x="56" y="124">4</text>
<text x="58" y="120.2">DP2</text>
<text x="58" y="122.7">DM1</text>
<text x="58" y="125.3">DP1</text>
<text x="70.6" y="125.3">DM4</text>
<text x="70.6" y="120.2">DM3</text>
<text x="70.8" y="122.7">DP4</text>
<text x="74.9" y="124">13</text>
<text x="74.9" y="121.4">14</text>
<text x="56" y="126.5">5</text>
<text x="56" y="129.1">6</text>
<text x="56" y="131.6">7</text>
<text x="58" y="127.8">UDM</text>
<text x="58" y="130.3">UDP</text>
<text x="69.5" y="130.3">XOUT</text>
<text x="71.3" y="127.8">XIN</text>
<text x="74.9" y="131.6">10</text>
<text x="74.9" y="129.1">11</text>
<text x="74.9" y="126.5">12</text>
<text x="198.4" y="131.6">2</text>
<text x="198.4" y="129.1">1</text>
<text x="201" y="130.1">VCC</text>
<text x="207.3" y="126.1" transform="rotate(-90 207.3 126.1)">6</text>
<text x="208.3" y="128.7" transform="rotate(-90 208.3 128.7)">6</text>
<text x="56" y="134.1">8</text>
<text x="58" y="132.9">VDD5</text>
<text x="58" y="135.4">VSS</text>
<text x="68.8" y="135.4">VDD33</text>
<text x="68.8" y="132.9">VDD18</text>
<text x="74.9" y="134.1">9</text>
<text x="198.4" y="136.7">4</text>
<text x="198.4" y="134.1">3</text>
<text x="201" y="137.7">GND</text>
<text x="201" y="135.2">D+</text>
<text x="201" y="132.6">D-</text>
<text x="261.9" y="138">2</text>
<text x="261.9" y="135.4">1</text>
<text x="264.5" y="136.4">VCC</text>
<text x="270.8" y="132.4" transform="rotate(-90 270.8 132.4)">6</text>
<text x="271.8" y="135.1" transform="rotate(-90 271.8 135.1)">6</text>
<text x="207.3" y="142.2" transform="rotate(-90 207.3 142.2)">5</text>
<text x="208.3" y="139.6" transform="rotate(-90 208.3 139.6)">5</text>
<text x="261.9" y="143">4</text>
<text x="261.9" y="140.5">3</text>
<text x="264.5" y="141.5">D+</text>
<text x="264.5" y="139">D-</text>
<text x="264.5" y="144">GND</text>
<text x="270.8" y="148.5" transform="rotate(-90 270.8 148.5)">5</text>
<text x="271.8" y="145.9" transform="rotate(-90 271.8 145.9)">5</text>
</g>
</svg>
